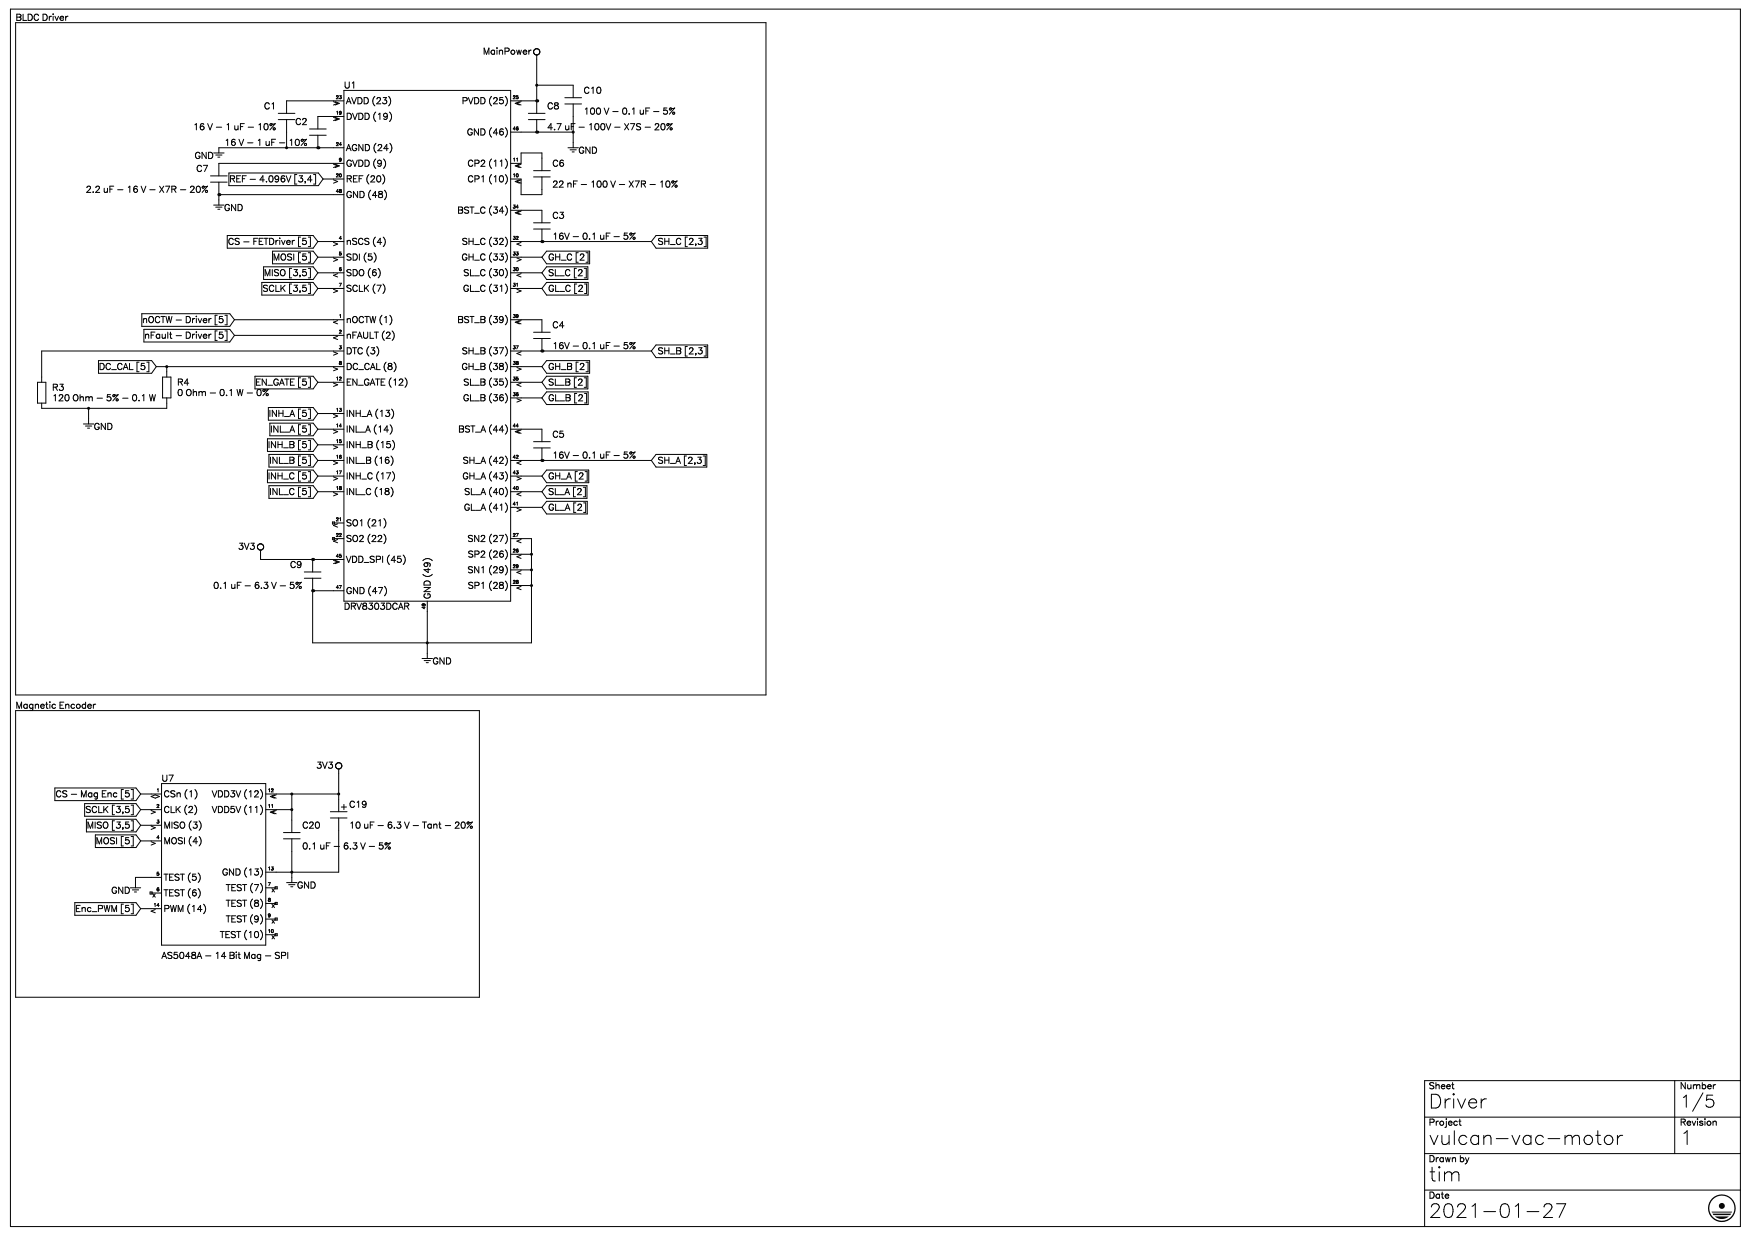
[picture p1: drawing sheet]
<svg xmlns="http://www.w3.org/2000/svg" width="420mm" height="297mm" viewBox="0 0 420 297" stroke-linecap="round" stroke-linejoin="round" font-family="sans-serif">
<g fill="none" stroke="#000" stroke-width=".24">
<path d="M2.5 2.2h415v292h-415zM3.8 5.4h179.9v161.3h-179.9zM128.2 12.9l.6 .3M128.8 13.2v14M129.3 11.9v.1M129.3 11.9a.75 .75 0 0 0-1.1 .1M129.3 12a.75 .75 0 0 1 .1 .8 .75 .75 0 0 1-.6 .4M51.3 36.7h2.4M51.8 37.2h1.5M52.2 37.7h.6M66.8 27.2h3.9M66.8 28.7h3.9"/>
<path d="M68.8 28.7v6.7M74.2 30.9h4M74.2 32.4h4M76.3 32.4v3M80 24.4l1 .4-1 .4M80 39.4l1 .4-1 .4M80 28.1l1 .4-1 .4M80.4 24.4l1 .4-1 .4M80.4 39.4l1 .4-1 .4M80.4 28.1l1 .4-1 .4M82.5 24.2h-13.7v3M82.5 35.4h-30v1.3"/>
<path d="M82.5 39.2h-30v3M82.5 21.7h40v122.5h-40zM82.5 27.9h-6.2v3M122.5 39.2h2.5v-2.5h5v4.2M122.5 24.2h6.3M122.5 31.7h15M124.6 39.4l-1 .4 1 .4M124.6 24.4l-1 .4 1 .4M125 39.4l-1 .4 1 .4M125 24.4l-1 .4 1 .4M126.7 27.2h4.1M126.7 28.7h4.1"/>
<path d="M128.8 20.4h8.7v3M128.8 28.7v3M135.5 23.4h4M135.5 24.9h4M136.2 35.4h2.5M136.8 35.9h1.5M137.2 36.4h.5M137.5 24.9v10.5M160.3 29.7l.4 .1 .6-.1-1.3 1.5M160.3 29.7h-.3M160.3 29.7l.2 .2-.4 .3M161.1 26l.8-.1-1.3 1.5"/>
<path d="M21.5 45.4l-.7 .8h1M21.6 44.7h-.5l-.2 .3M50.5 42.2h4M50.5 43.7h4M51.3 49.2h2.4M51.8 49.7h1.5M52.2 50.2h.6M52.5 43.7v5.5M52.5 46.7h30M54.5 56.5h20.6l1.2 1.4M54.9 41.5h21.5l1.1 1.4-1.1 1.6h-21.5zM55.3 42.9h.6"/>
<path d="M55.9 42.2h-.6v1.5M76.3 57.9h6.2M76.3 57.9l-1.2 1.6h-20.6M77.5 42.9h5M80 43.1l1 .4-1 .4M80 58.1l1 .4-1 .4M122.5 50.4h7.5v3M122.5 57.9h33.7M124.6 43.1l-1 .4 1 .4M124.6 50.6l-1 .4 1 .4M125 43.1l-1 .4 1 .4M125 58.1l-1 .4 1 .4"/>
<path d="M125 50.6l-1 .4 1 .4M128 40.9h4M128 42.4h4M128 53.4h4M128 54.9h4M130 42.4v4.3h-5v-3.8h-2.5M130 54.9v3M151.8 56l.6-.1-1.3 1.5M156.2 57.9l1.2 1.6h12.4M161.5 43.4l.4 .1 .5-.1-1.3 1.5M161.5 43.4l-.3 .1M161.5 43.4l.1 .3-.3 .2"/>
<path d="M169.8 56.5h-12.4l-1.2 1.4M34 75.2h21.1l1.2 1.5M34.5 79h20.6l1.2 1.4-1.2 1.6h-20.6zM56.3 76.7h26.2M56.3 76.7l-1.2 1.6h-21.1M62.8 67.7h12.3l1.2 1.5M63.2 64h11.9l1.2 1.4M65.4 60.2h9.7l1.2 1.5M76.3 61.7h6.2M76.3 65.4h6.2M76.3 69.2h6.2M76.3 61.7l-1.2 1.6h-9.7"/>
<path d="M76.3 69.2l-1.2 1.6h-12.3M76.3 65.4l-1.2 1.6h-11.9M80 61.9l1 .4-1 .4M80 69.4l1 .4-1 .4M81 65.6l-1 .4 1 .4M81 76.9l-1 .4 1 .4M122.5 76.7h7.5v3M122.5 61.7h7.5M122.5 65.4h7.5M122.5 69.2h7.5M124 69.4l1 .4-1 .4M124 61.9l1 .4-1 .4"/>
<path d="M124.6 76.9l-1 .4 1 .4M125 76.9l-1 .4 1 .4M125 65.6l-1 .4 1 .4M128 79.7h4M130 61.7l1.1 1.6h10.3M130 69.2l1.1 1.6h10M130 65.4l1.1 1.6h9.9M141 64h-9.9l-1.1 1.4M141.1 67.7h-10l-1.1 1.5M141.4 60.2h-10.3l-1.1 1.5M9 91.7h2v5h-2zM21.2 97.9v3.8"/>
<path d="M23.6 86.5h12.8l1.1 1.4M34.9 80.2v1M35.5 80.2l-.6 .2M37.3 94.7l-.4 1.5M37.5 87.9h45M37.5 87.9l-1.1 1.6h-12.8M39 90.4h2v5h-2zM40 95.4v2.5h-30v-1.2M40 87.9v2.5M56.3 80.4h26.2M61.2 90.2h13.9l1.2 1.5M64.2 94.4l.1 .4"/>
<path d="M64.4 93.4l-1.3 1.5M64.4 97.7h10.7l1.2 1.5M76.3 91.7h6.2M76.3 99.2h6.2M76.3 91.7l-1.2 1.6h-13.9M76.3 99.2l-1.2 1.6h-10.7M80 99.4l1 .4-1 .4M80 88.1l1 .4-1 .4M80 84.4l1 .4-1 .4M80 91.9l1 .4-1 .4M81 80.6l-1 .4 1 .4M82.5 84.2h-72.5v7.5"/>
<path d="M122.5 91.7h7.5M122.5 95.4h7.5M122.5 87.9h7.5M122.5 84.2h33.7M124 95.6l1 .4-1 .4M124 88.1l1 .4-1 .4M125 91.9l-1 .4 1 .4M125 84.4l-1 .4 1 .4M128 81.2h4M130 81.2v3M130 87.9l1.1 1.6h10.3M130 95.4l1.1 1.6h10"/>
<path d="M130 91.7l1.1 1.6h9.9M141 90.2h-9.9l-1.1 1.5M141.1 94h-10l-1.1 1.4M141.4 86.5h-10.3l-1.1 1.4M151.8 82.3l.6-.1-1.3 1.5M156.2 84.2l1.2 1.6h12.4M169.8 82.7h-12.4l-1.2 1.5M20 101.7h2.5M20.5 102.2h1.5M21 102.7h.5M64.2 112.7h10.9l1.2 1.5M64.2 105.2h10.9l1.2 1.5"/>
<path d="M64.5 116.5h10.6l1.2 1.4M64.5 109h10.6l1.2 1.4M64.7 101.5h10.4l1.2 1.4M76.3 102.9h6.2M76.3 106.7h6.2M76.3 117.9h6.2M76.3 114.2h6.2M76.3 110.4h6.2M76.3 117.9l-1.2 1.6h-10.6M76.3 114.2l-1.2 1.6h-10.9M76.3 110.4l-1.2 1.6h-10.6M76.3 102.9l-1.2 1.6h-10.4"/>
<path d="M76.3 106.7l-1.2 1.6h-10.9M80 106.9l1 .4-1 .4M80 114.4l1 .4-1 .4M80 118.1l1 .4-1 .4M80 103.1l1 .4-1 .4M80 110.6l1 .4-1 .4M122.5 102.9h7.5v3M122.5 117.9h7.5M122.5 114.2h7.5M122.5 110.4h33.7M124 114.4l1 .4-1 .4M124.6 103.1l-1 .4 1 .4"/>
<path d="M125 103.1l-1 .4 1 .4M125 118.1l-1 .4 1 .4M125 110.6l-1 .4 1 .4M128 105.9h4M128 107.4h4M130 107.4v3M130 117.9l1.1 1.6h9.7M130 114.2l1.1 1.6h10.1M140.8 116.5h-9.7l-1.1 1.4M141.2 112.7h-10.1l-1.1 1.5M151.8 108.5l.6-.1-1.3 1.5M156.2 110.4l1.2 1.6h12.2"/>
<path d="M169.6 109h-12.2l-1.2 1.4M51.6 139.7l-.2 .6 .2 .8M61.8 130.9a.75 .75 0 0 1 1.3-.1 .75 .75 0 0 1-.6 1.1M61.8 131.5l.3 .3 .4 .1M62.5 131.9v2.3h20M73 138.7h4M73 137.2h4M75 134.2v3M79.8 125.2h.4v.5h-.4zM79.8 128.9h.4v.5h-.4zM80 134.4l1 .4-1 .4M80 125.4h2.5"/>
<path d="M80 129.2h2.5M80.4 134.4l1 .4-1 .4M81 125.6l-1 .4 1 .4M81 129.4l-1 .4 1 .4M122.5 129.2h5v25h-52.5v-15.5M122.5 136.7h5M122.5 121.7h7.5M122.5 132.9h5M124 121.9l1 .4-1 .4M125 136.9l-1 .4 1 .4M125 129.4l-1 .4 1 .4M125 133.1l-1 .4 1 .4"/>
<path d="M130 121.7l1.1 1.6h9.8M140.9 120.2h-9.8l-1.1 1.5M75 141.7h7.5M101.3 157.9h2.4M101.7 158.4h1.5M102.3 158.9h.5M102.5 144.2v13.7M122.5 140.4h5M125 140.6l-1 .4 1 .4M3.8 170.4h111.2v68.8h-111.2zM13.2 189h19.4l1.1 1.4M20.3 192.7h12.3l1.1 1.5"/>
<path d="M20.7 196.5h11.9l1.1 1.4M33.7 197.9h5.1M33.7 194.2h5.1M33.7 190.4h5.1M33.7 197.9l-1.1 1.6h-11.9M33.7 190.4l-1.1 1.6h-19.4M33.7 194.2l-1.1 1.6h-12.3M36.3 198.1l1 .4-1 .4M36.3 194.4l1 .4-1 .4M36.3 191l1-.4 .9 .4-.9 .4zM38.8 187.9h25v38.8h-25zM63.8 194.2h6.2"/>
<path d="M63.8 190.4h17.5M65.8 194.4l-.9 .4 .9 .4M65.8 190.6l-.9 .4 .9 .4M66.2 194.4l-.9 .4 .9 .4M66.2 190.6l-.9 .4 .9 .4M68 199.7h4M70 190.4v9.3M79.3 194.7h3.9M79.3 196.2h3.9M80.5 183.5a.75 .75 0 0 1 .8-.6 .75 .75 0 0 1 .7 .8 .75 .75 0 0 1-.7 .7M80.5 183.8l.3 .5 .5 .1M81.3 184.4v10.3"/>
<path d="M81.3 196.2v13h-17.5M81.9 193.6h1.2M82.5 192.9v1.3M112.4 197.2l.3 .1 .6-.1-1.3 1.5M112.4 197.2l-.4 .2M112.4 197.2l.1 .4-.5-.1M17.9 216.5h14.7l1.1 1.4M22.9 200.2h9.7l1.1 1.5M31.3 212.9h2.4M31.7 213.4h1.6M32.2 213.9h.6M33.7 217.9h5.1"/>
<path d="M33.7 201.7h5.1M33.7 201.7l-1.1 1.6h-9.7M33.7 217.9l-1.1 1.6h-14.7M36 213.9h.5v.5h-.5zM36.3 214.2h2.5M36.3 201.9l1 .4-1 .4M36.7 214.4l.6 .8M37.3 218.1l-1 .4 1 .4M37.3 214.4l-.6 .8M38.8 210.4h-6.3v2.5M63.8 212.9h2.4M63.8 216.7h2.4"/>
<path d="M65.3 213.1l.5 .8M65.3 216.9l.5 .8M65.8 213.1l-.5 .8M65.8 216.9l-.5 .8M66 212.7h.5v.5h-.5zM66 216.4h.5v.5h-.5zM68 201.2h4M68.8 211.7h2.5M69.2 212.2h1.5M69.8 212.7h.5M70 201.2v10.5M93.1 202.3l.5-.1-1.2 1.5"/>
<path d="M93.1 203.4l.3-.2 .2 .1-.2 .4-.3-.2M63.8 224.2h2.4M63.8 220.4h2.4M65.3 224.4l.5 .8M65.3 220.6l.5 .8M65.8 224.4l-.5 .8M65.8 220.6l-.5 .8M66 220.2h.5v.5h-.5zM66 223.9h.5v.5h-.5zM69 228.4v1.5M401.8 259.2v17.5M417.5 259.2h-75.8v35"/>
<path d="M341.7 276.7h75.8M341.7 267.9h75.8M384.9 273.3a1.07 1.07 0 0 1 1.3-.9 1.07 1.07 0 0 1 .7 1.5 1.07 1.07 0 0 1-1.6 .5l-.4-.8M388 272.3v2.2M389.3 272.3a1.06 1.06 0 0 0-1.3 1M409.5 262.7h1.4M410.7 263.8a1.02 1.02 0 0 1 0 1.6M341.7 285.4h75.8M371 288.7h.7a.81 .81 0 0 1 .4 1.3l-1.8 2h2.2M373.4 288.7h2.2l-1.6 3.3"/>
<circle cx="161" cy="30.9" r=".26"/>
<circle cx="161.6" cy="27.2" r=".26"/>
<circle cx="152.1" cy="57.1" r=".26"/>
<circle cx="162.2" cy="44.7" r=".26"/>
<circle cx="152.1" cy="83.4" r=".26"/>
<circle cx="152.1" cy="109.7" r=".26"/>
<circle cx="113.1" cy="198.4" r=".26"/>
</g>
<g fill="#000">
<path d="M410.7 287.4a3.3 3.3 0 0 1 2.4-.9v.3a3 3 0 0 0-2.8 4.3 3 3 0 0 0 5.1 .5 3 3 0 0 0-1.7-4.8h-.6v-.3a3.3 3.3 0 0 1 3.2 4.2 3.3 3.3 0 0 1-4.9 2 3.3 3.3 0 0 1-.7-5.3zM411.4 291.8h3.3a2.59 2.59 0 0 1-3.3 0zM410.8 291.1h4.5l-.3 .3h-3.9zM410.6 290.6h4.9l-.1 .2h-4.7z"/>
<circle cx="76.3" cy="35.4" r=".38"/>
<circle cx="128.8" cy="24.2" r=".38"/>
<circle cx="128.8" cy="31.7" r=".38"/>
<circle cx="52.5" cy="46.7" r=".38"/>
<circle cx="130" cy="57.9" r=".38"/>
<circle cx="130" cy="84.2" r=".38"/>
<circle cx="130" cy="110.4" r=".38"/>
<circle cx="75" cy="134.2" r=".38"/>
<circle cx="75" cy="141.7" r=".38"/>
<circle cx="413.1" cy="289.2" r=".71"/>
</g>
<path d="M128.8 20.4h.1M21.2 97.9h.1M40 87.9h.1M127.5 132.9h.1M127.5 136.7h.1M102.5 154.2h.1M127.5 140.4h.1M70 190.4h.1M70 194.2h.1M81.3 190.4h.1M70 209.2h.1" fill="none" stroke="#000" stroke-width=".75"/>
<g font-size="5.3">
<text x="342.5" y="265.9">Driver</text>
<text x="342.5" y="274.7">vulcan-vac-motor</text>
<text x="402.9" y="274.7">1</text>
<text x="342.5" y="283.5">tim</text>
<text x="342.5" y="292.3">2021-01-27</text>
</g>
<text font-size="4.6" x="402.9" y="265.7">1/5</text>
<g font-size="2.4">
<text x="3.5" y="5">BLDC Driver</text>
<text x="115.4" y="13.1">MainPower</text>
<text x="82.2" y="21.2">U1</text>
<text x="139.7" y="22.6">C10</text>
<text x="63.1" y="26.5">C1</text>
<text x="82.9" y="25.1">AVDD (23)</text>
<text x="82.9" y="29">DVDD (19)</text>
<text x="110.1" y="25.1">PVDD (25)</text>
<text x="131.2" y="26.5">C8</text>
<text x="139.7" y="27.6">100 V - 0.1 uF - 5%</text>
<text x="47.3" y="31.4">16 V - 1 uF - 10%</text>
<text x="54.7" y="35">16 V - 1 uF - 10%</text>
<text x="70.6" y="30">C2</text>
<text x="111.5" y="32.5">GND (46)</text>
<text x="131.2" y="31.4">4.7 uF - 100V - X7S - 20%</text>
<text x="45.9" y="38.1">GND</text>
<text x="46.9" y="41.3">C7</text>
<text x="82.9" y="36.4">AGND (24)</text>
<text x="82.9" y="40.3">GVDD (9)</text>
<text x="112.2" y="40.3">CP2 (11)</text>
<text x="132.3" y="40.3">C6</text>
<text x="138.6" y="37.1">GND</text>
<text x="22.2" y="46.3">2.2 uF - 16 V - X7R - 20%</text>
<text x="56.1" y="43.8">REF - 4.096V [3,4]</text>
<text x="82.9" y="43.8">REF (20)</text>
<text x="82.9" y="47.7">GND (48)</text>
<text x="112.2" y="43.8">CP1 (10)</text>
<text x="132.3" y="45.2">22 nF - 100 V - X7R - 10%</text>
<text x="53.6" y="50.8">GND</text>
<text x="109" y="51.2">BST_C (34)</text>
<text x="132.3" y="52.6">C3</text>
<text x="54.7" y="59">CS - FETDriver [5]</text>
<text x="82.9" y="59">nSCS (4)</text>
<text x="110.4" y="59">SH_C (32)</text>
<text x="132.3" y="57.5">16V - 0.1 uF - 5%</text>
<text x="157.7" y="59">SH_C [2,3]</text>
<text x="65.3" y="62.5">MOSI [5]</text>
<text x="82.9" y="62.5">SDI (5)</text>
<text x="110.1" y="62.5">GH_C (33)</text>
<text x="131.2" y="62.5">GH_C [2]</text>
<text x="62.8" y="70.2">SCLK [3,5]</text>
<text x="63.1" y="66.4">MISO [3,5]</text>
<text x="82.9" y="66.4">SDO (6)</text>
<text x="82.9" y="70.2">SCLK (7)</text>
<text x="110.8" y="70.2">GL_C (31)</text>
<text x="110.8" y="66.4">SL_C (30)</text>
<text x="131.2" y="70.2">GL_C [2]</text>
<text x="131.2" y="66.4">SL_C [2]</text>
<text x="33.9" y="77.7">nOCTW - Driver [5]</text>
<text x="82.9" y="77.7">nOCTW (1)</text>
<text x="109.4" y="77.7">BST_B (39)</text>
<text x="36" y="81.5">nFault - Driver [5]</text>
<text x="82.9" y="81.5">nFAULT (2)</text>
<text x="132.3" y="78.7">C4</text>
<text x="22.9" y="88.9">DC_CAL [5]</text>
<text x="82.9" y="88.9">DC_CAL (8)</text>
<text x="82.9" y="85.1">DTC (3)</text>
<text x="110.4" y="88.9">GH_B (38)</text>
<text x="110.8" y="85.1">SH_B (37)</text>
<text x="131.2" y="88.9">GH_B [2]</text>
<text x="132.3" y="84">16V - 0.1 uF - 5%</text>
<text x="157.7" y="85.1">SH_B [2,3]</text>
<text x="12.3" y="93.9">R3</text>
<text x="42.3" y="94.9">0 Ohm - 0.1 W - 0%</text>
<text x="42.3" y="92.5">R4</text>
<text x="60" y="92.5">EN_GATE [5]</text>
<text x="82.9" y="92.5">EN_GATE (12)</text>
<text x="111.1" y="92.5">SL_B (35)</text>
<text x="131.2" y="92.5">SL_B [2]</text>
<text x="12.3" y="96.4">120 Ohm - 5% - 0.1 W</text>
<text x="64.2" y="100.2">INH_A [5]</text>
<text x="82.9" y="100.2">INH_A (13)</text>
<text x="110.8" y="96.4">GL_B (36)</text>
<text x="131.2" y="96.4">GL_B [2]</text>
<text x="22.2" y="103.4">GND</text>
<text x="64.2" y="107.6">INH_B [5]</text>
<text x="64.6" y="103.8">INL_A [5]</text>
<text x="82.9" y="107.6">INH_B (15)</text>
<text x="82.9" y="103.8">INL_A (14)</text>
<text x="109.4" y="103.8">BST_A (44)</text>
<text x="132.3" y="105.2">C5</text>
<text x="64.6" y="111.5">INL_B [5]</text>
<text x="82.9" y="111.5">INL_B (16)</text>
<text x="110.8" y="111.5">SH_A (42)</text>
<text x="132.3" y="110.1">16V - 0.1 uF - 5%</text>
<text x="157.7" y="111.5">SH_A [2,3]</text>
<text x="64.2" y="115">INH_C [5]</text>
<text x="64.6" y="118.9">INL_C [5]</text>
<text x="82.9" y="115">INH_C (17)</text>
<text x="82.9" y="118.9">INL_C (18)</text>
<text x="110.4" y="115">GH_A (43)</text>
<text x="111.1" y="118.9">SL_A (40)</text>
<text x="131.2" y="115">GH_A [2]</text>
<text x="131.2" y="118.9">SL_A [2]</text>
<text x="110.8" y="122.5">GL_A (41)</text>
<text x="131.2" y="122.5">GL_A [2]</text>
<text x="56.8" y="132">3V3</text>
<text x="82.9" y="126.3">SO1 (21)</text>
<text x="82.9" y="130.2">SO2 (22)</text>
<text x="112.2" y="130.2">SN2 (27)</text>
<text x="69.1" y="136.2">C9</text>
<text x="82.9" y="135.2">VDD_SPI (45)</text>
<text x="112.2" y="137.6">SN1 (29)</text>
<text x="112.2" y="133.7">SP2 (26)</text>
<text x="52.2" y="141.5">0.1 uF - 6.3 V - 5%</text>
<text x="82.9" y="142.6">GND (47)</text>
<text x="103.1" y="143.9" transform="rotate(-90 103.1 143.9)">GND (49)</text>
<text x="112.2" y="141.5">SP1 (28)</text>
<text x="82.2" y="146.4">DRV8303DCAR</text>
<text x="103.7" y="159.5">GND</text>
<text x="3.5" y="170.1">Magnetic Encoder</text>
<text x="75.5" y="184.5">3V3</text>
<text x="13.8" y="191.3">CS - Mag Enc [5]</text>
<text x="38.5" y="187.7">U7</text>
<text x="39.2" y="191.3">CSn (1)</text>
<text x="50.1" y="191.3">VDD3V (12)</text>
<text x="20.5" y="195.1">SCLK [3,5]</text>
<text x="39.2" y="195.1">CLK (2)</text>
<text x="50.1" y="195.1">VDD5V (11)</text>
<text x="83.6" y="193.7">C19</text>
<text x="20.5" y="199">MISO [3,5]</text>
<text x="22.6" y="202.5">MOSI [5]</text>
<text x="39.2" y="199">MISO (3)</text>
<text x="39.2" y="202.5">MOSI (4)</text>
<text x="72.3" y="204">0.1 uF - 6.3 V - 5%</text>
<text x="72.3" y="199">C20</text>
<text x="83.6" y="199">10 uF - 6.3 V - Tant - 20%</text>
<text x="52.9" y="209.9">GND (13)</text>
<text x="25.8" y="214.5">GND</text>
<text x="39.2" y="215.2">TEST (6)</text>
<text x="39.2" y="211.4">TEST (5)</text>
<text x="53.3" y="213.8">TEST (7)</text>
<text x="70.9" y="213.1">GND</text>
<text x="17.3" y="218.8">Enc_PWM [5]</text>
<text x="39.2" y="218.8">PWM (14)</text>
<text x="53.3" y="221.2">TEST (9)</text>
<text x="53.3" y="217.7">TEST (8)</text>
<text x="51.9" y="225.1">TEST (10)</text>
<text x="38.5" y="230.1">AS5048A - 14 Bit Mag - SPI</text>
<text x="342.5" y="261.5">Sheet</text>
<text x="402.9" y="261.5">Number</text>
<text x="342.5" y="270.3">Project</text>
<text x="402.9" y="270.3">Revision</text>
<text x="342.5" y="278.7">Drawn by</text>
<text x="342.5" y="287.6">Date</text>
</g>
<g font-size="1.2">
<text x="80.4" y="24">23</text>
<text x="80.4" y="27.5">19</text>
<text x="122.8" y="24">25</text>
<text x="80.4" y="34.9">24</text>
<text x="122.8" y="31.4">46</text>
<text x="81.1" y="38.8">9</text>
<text x="122.8" y="38.8">11</text>
<text x="80.4" y="42.7">20</text>
<text x="80.4" y="46.2">48</text>
<text x="122.8" y="42.7">10</text>
<text x="122.8" y="50.1">34</text>
<text x="81.1" y="57.5">4</text>
<text x="122.8" y="57.5">32</text>
<text x="81.1" y="61.4">5</text>
<text x="81.1" y="65.3">6</text>
<text x="122.8" y="61.4">33</text>
<text x="122.8" y="65.3">30</text>
<text x="81.1" y="68.8">7</text>
<text x="122.8" y="68.8">31</text>
<text x="81.1" y="76.2">1</text>
<text x="122.8" y="76.2">39</text>
<text x="81.1" y="84">3</text>
<text x="81.1" y="80.1">2</text>
<text x="122.8" y="84">37</text>
<text x="81.1" y="87.5">8</text>
<text x="122.8" y="87.5">38</text>
<text x="80.4" y="91.4">12</text>
<text x="122.8" y="95.3">36</text>
<text x="122.8" y="91.4">35</text>
<text x="80.4" y="98.8">13</text>
<text x="80.4" y="106.2">15</text>
<text x="80.4" y="102.7">14</text>
<text x="122.8" y="102.7">44</text>
<text x="80.4" y="114">17</text>
<text x="80.4" y="110.1">16</text>
<text x="122.8" y="114">43</text>
<text x="122.8" y="110.1">42</text>
<text x="80.4" y="117.5">18</text>
<text x="122.8" y="117.5">40</text>
<text x="80.4" y="125.3">21</text>
<text x="122.8" y="121.4">41</text>
<text x="80.4" y="128.8">22</text>
<text x="122.8" y="128.8">27</text>
<text x="80.4" y="133.7">45</text>
<text x="122.8" y="136.2">29</text>
<text x="122.8" y="132.7">26</text>
<text x="80.4" y="141.5">47</text>
<text x="122.8" y="140.1">28</text>
<text x="102" y="146" transform="rotate(-90 102 146)">49</text>
<text x="37.4" y="190.2">1</text>
<text x="64.2" y="190.2">12</text>
<text x="37.4" y="197.6">3</text>
<text x="37.4" y="193.7">2</text>
<text x="64.2" y="193.7">11</text>
<text x="37.4" y="201.5">4</text>
<text x="64.2" y="208.9">13</text>
<text x="37.4" y="213.8">6</text>
<text x="37.4" y="210.3">5</text>
<text x="64.2" y="212.7">7</text>
<text x="36.7" y="217.7">14</text>
<text x="64.2" y="220.2">9</text>
<text x="64.2" y="216.3">8</text>
<text x="64.2" y="224">10</text>
</g>
</svg>
